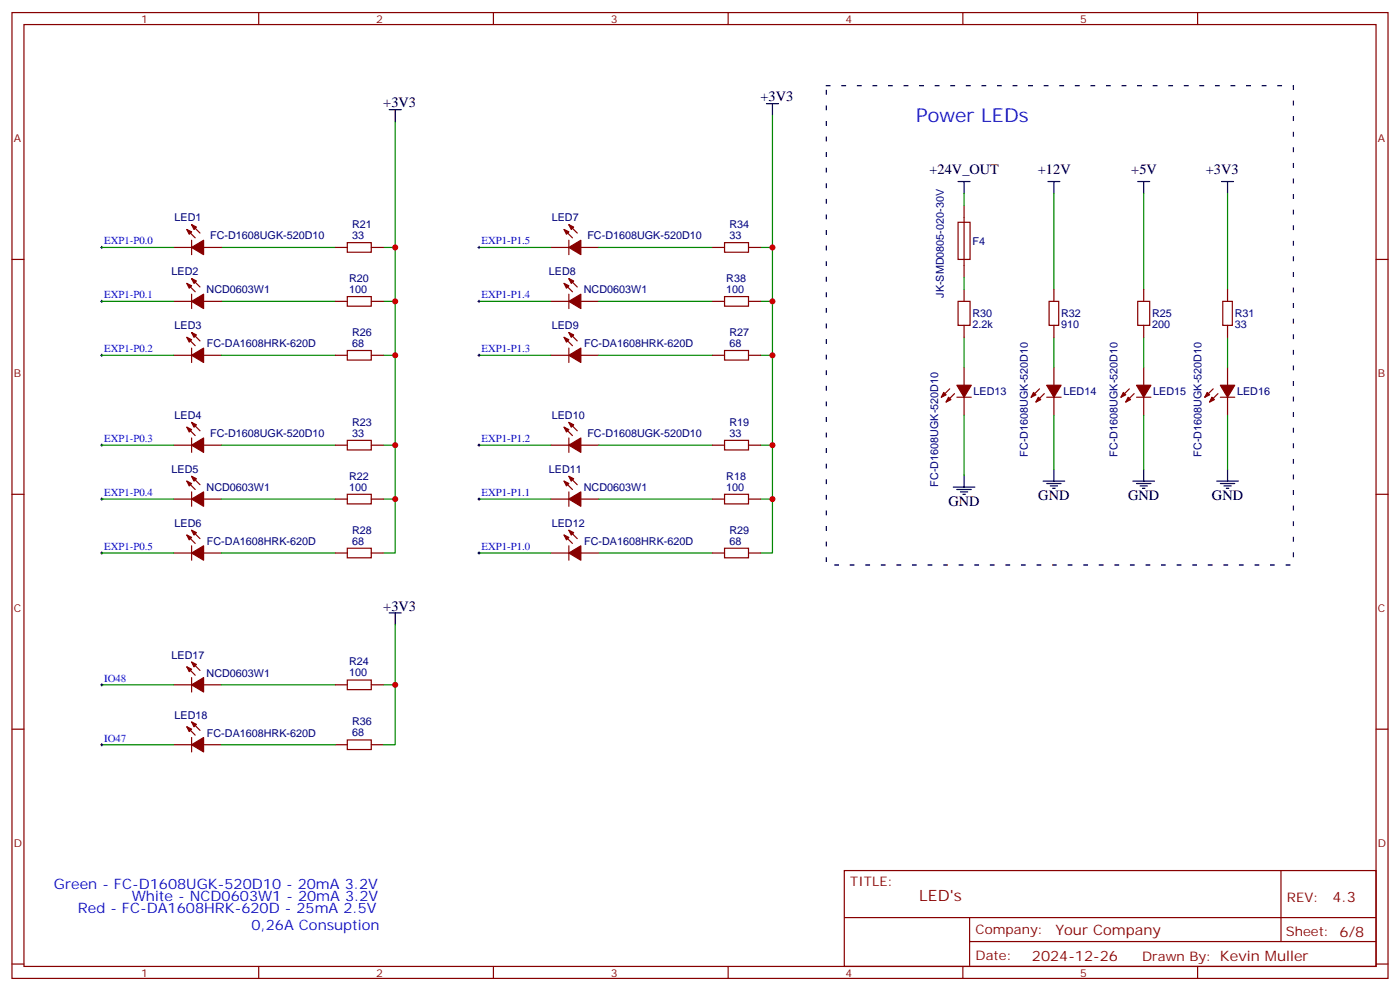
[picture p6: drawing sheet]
<svg xmlns="http://www.w3.org/2000/svg" width="412mm" height="292mm" viewBox="0 0 412 292" stroke-linecap="round" stroke-linejoin="round" font-family="sans-serif">
<g fill="none" stroke="#870000" stroke-width=".35">
<path d="M3.5 3.7h405.4v284.3h-405.4zM7.1 7.2h398.2v277.3h-398.2zM76.2 3.7v3.5M145.3 3.7v3.5M214.5 3.7v3.5M283.6 3.7v3.5M352.8 3.7v3.5M3.5 76.4h3.6M51.2 72.8h5.2M55 67.6l2.5 2.4M56.4 70.7v4.3M56.4 66.1l2.5 2.5"/>
<path d="M60 72.8h5.3M98.8 72.8h3.5M102.3 71.4h7.1v2.9h-7.1zM109.4 72.8h3.5M162.3 72.8h5.3M166.2 67.6l2.4 2.4M167.6 70.7v4.3M167.6 66.1l2.4 2.5M171.1 72.8h5.3M209.9 72.8h3.5M213.4 71.4h7.1v2.9h-7.1zM220.5 72.8h3.5"/>
<path d="M282.2 65.4h3.6v11h-3.6zM284 60.5v21.2M405.3 76.4h3.6M51.2 88.7h5.2M55 99.3l2.5 2.5M55 83.4l2.5 2.5M56.4 97.9l2.5 2.5M56.4 86.6v4.2M56.4 82l2.5 2.5M60 88.7h5.3M98.8 88.7h3.5M102.3 87.3h7.1v2.8h-7.1z"/>
<path d="M109.4 88.7h3.5M162.3 88.7h5.3M166.2 99.3l2.4 2.5M166.2 83.4l2.4 2.5M167.6 86.6v4.2M167.6 97.9l2.4 2.5M167.6 82l2.4 2.5M171.1 88.7h5.3M209.9 88.7h3.5M213.4 87.3h7.1v2.8h-7.1zM220.5 88.7h3.5M282.2 88.7h3.6v7.1h-3.6z"/>
<path d="M284 85.2v3.5M284 95.8v3.5M309 88.7h2.9v7.1h-2.9zM310.4 85.2v3.5M310.4 95.8v3.5M335.1 88.7h3.6v7.1h-3.6zM336.9 85.2v3.5M336.9 95.8v3.5M360.2 88.7h2.8v7.1h-2.8zM361.6 85.2v3.5M361.6 95.8v3.5M51.2 104.6h5.2"/>
<path d="M56.4 102.5v4.2M60 104.6h5.3M98.8 104.6h3.5M102.3 103.2h7.1v2.8h-7.1zM109.4 104.6h3.5M162.3 104.6h5.3M167.6 102.5v4.2M171.1 104.6h5.3M209.9 104.6h3.5M213.4 103.2h7.1v2.8h-7.1zM220.5 104.6h3.5M279.8 114.5l-2.5 2.4"/>
<path d="M281.2 115.9l-2.5 2.5M281.9 116.9h4.2M284 108.1v5.3M284 116.9v5.3M306.2 114.5l-2.5 2.4M307.6 115.9l-2.4 2.5M308.3 116.9h4.3M310.4 108.1v5.3M310.4 116.9v5.3M332.7 114.5l-2.5 2.4M334.1 115.9l-2.5 2.5M334.8 116.9h4.2"/>
<path d="M336.9 108.1v5.3M336.9 116.9v5.3M357.4 114.5l-2.5 2.4M358.8 115.9l-2.5 2.5M359.5 116.9h4.2M361.6 108.1v5.3M361.6 116.9v5.3M51.2 131.1h5.2M55 125.8l2.5 2.4M56.4 128.9v4.3M56.4 124.4l2.5 2.4M60 131.1h5.3"/>
<path d="M98.8 131.1h3.5M102.3 129.6h7.1v2.9h-7.1zM109.4 131.1h3.5M162.3 131.1h5.3M166.2 125.8l2.4 2.4M167.6 128.9v4.3M167.6 124.4l2.4 2.4M171.1 131.1h5.3M209.9 131.1h3.5M213.4 129.6h7.1v2.9h-7.1zM220.5 131.1h3.5M3.5 145.5h3.6"/>
<path d="M51.2 146.9h5.2M55 157.5l2.5 2.5M55 141.6l2.5 2.5M56.4 144.8v4.2M56.4 156.1l2.5 2.5M56.4 140.2l2.5 2.5M60 146.9h5.3M98.8 146.9h3.5M102.3 145.5h7.1v2.8h-7.1zM109.4 146.9h3.5M162.3 146.9h5.3M166.2 157.5l2.4 2.5"/>
<path d="M166.2 141.6l2.4 2.5M167.6 156.1l2.4 2.5M167.6 144.8v4.2M167.6 140.2l2.4 2.5M171.1 146.9h5.3M209.9 146.9h3.5M213.4 145.5h7.1v2.8h-7.1zM220.5 146.9h3.5M405.3 145.5h3.6M51.2 162.8h5.2M56.4 160.7v4.2M60 162.8h5.3"/>
<path d="M98.8 162.8h3.5M102.3 161.4h7.1v2.8h-7.1zM109.4 162.8h3.5M162.3 162.8h5.3M167.6 160.7v4.2M171.1 162.8h5.3M209.9 162.8h3.5M213.4 161.4h7.1v2.8h-7.1zM220.5 162.8h3.5M55 196.3l2.5 2.5M56.4 199.5v4.2M56.4 194.9l2.5 2.5"/>
<path d="M3.5 214.7h3.6M51.2 201.6h5.2M51.2 219.3h5.2M55 214l2.5 2.4M56.4 217.1v4.3M56.4 212.5l2.5 2.5M60 201.6h5.3M60 219.3h5.3M98.8 201.6h3.5M98.8 219.3h3.5M102.3 217.8h7.1v2.9h-7.1zM102.3 200.2h7.1v2.8h-7.1z"/>
<path d="M109.4 201.6h3.5M109.4 219.3h3.5M405.3 214.7h3.6M248.7 256.3h156.6v28.2h-156.6zM377.3 256.3v20.9M248.7 270.1h156.5M285.6 277.2h119.6M285.6 270.1v14.2M3.5 283.8h3.6M76.2 284.5v3.5M145.3 284.5v3.5M214.5 284.5v3.5"/>
<path d="M283.6 284.5v3.5M352.8 284.5v3.5M405.3 283.8h3.6"/>
</g>
<g fill="#870000" stroke="#870000" stroke-width=".35">
<path d="M167.6 162.8l3.5-2.1v4.2z"/>
<path d="M166.2 157.5l1.4 .7-.7 .7z"/>
<path d="M167.6 156.1l1.4 .7-.7 .7z"/>
<path d="M167.6 104.6l3.5-2.1v4.2z"/>
<path d="M166.2 99.3l1.4 .7-.7 .7z"/>
<path d="M167.6 97.9l1.4 .7-.7 .7z"/>
<path d="M56.4 104.6l3.6-2.1v4.2z"/>
<path d="M55 99.3l1.4 .7-.7 .7z"/>
<path d="M56.4 97.9l1.5 .7-.8 .7z"/>
<path d="M167.6 131.1l3.5-2.2v4.3z"/>
<path d="M166.2 125.8l1.4 .7-.7 .7z"/>
<path d="M167.6 124.4l1.4 .7-.7 .7z"/>
<path d="M167.6 146.9l3.5-2.1v4.2z"/>
<path d="M166.2 141.6l1.4 .7-.7 .8z"/>
<path d="M167.6 140.2l1.4 .7-.7 .7z"/>
<path d="M167.6 72.8l3.5-2.1v4.3z"/>
<path d="M166.2 67.6l1.4 .7-.7 .7z"/>
<path d="M167.6 66.1l1.4 .8-.7 .7z"/>
<path d="M167.6 88.7l3.5-2.1v4.2z"/>
<path d="M166.2 83.4l1.4 .7-.7 .7z"/>
<path d="M167.6 82l1.4 .7-.7 .7z"/>
<path d="M56.4 131.1l3.6-2.2v4.3z"/>
<path d="M55 125.8l1.4 .7-.7 .7z"/>
<path d="M56.4 124.4l1.5 .7-.8 .7z"/>
<path d="M56.4 162.8l3.6-2.1v4.2z"/>
<path d="M55 157.5l1.4 .7-.7 .7z"/>
<path d="M56.4 156.1l1.5 .7-.8 .7z"/>
<path d="M56.4 146.9l3.6-2.1v4.2z"/>
<path d="M55 141.6l1.4 .7-.7 .8z"/>
<path d="M56.4 140.2l1.5 .7-.8 .7z"/>
<path d="M56.4 88.7l3.6-2.1v4.2z"/>
<path d="M55 83.4l1.4 .7-.7 .7z"/>
<path d="M56.4 82l1.5 .7-.8 .7z"/>
<path d="M56.4 72.8l3.6-2.1v4.3z"/>
<path d="M55 67.6l1.4 .7-.7 .7z"/>
<path d="M56.4 66.1l1.5 .8-.8 .7z"/>
<path d="M281.9 113.4h4.2l-2.1 3.5z"/>
<path d="M279.4 116.9l.7 .8-1.4 .7z"/>
<path d="M278 115.5l.7 .7-1.4 .7z"/>
<path d="M308.3 113.4h4.3l-2.2 3.5z"/>
<path d="M305.9 116.9l.7 .8-1.4 .7z"/>
<path d="M304.4 115.5l.8 .7-1.5 .7z"/>
<path d="M334.8 113.4h4.2l-2.1 3.5z"/>
<path d="M332.3 116.9l.7 .8-1.4 .7z"/>
<path d="M330.9 115.5l.7 .7-1.4 .7z"/>
<path d="M359.5 113.4h4.2l-2.1 3.5z"/>
<path d="M357 116.9l.7 .8-1.4 .7z"/>
<path d="M355.6 115.5l.7 .7-1.4 .7z"/>
<path d="M56.4 201.6l3.6-2.1v4.2z"/>
<path d="M55 196.3l1.4 .7-.7 .7z"/>
<path d="M56.4 194.9l1.5 .7-.8 .7z"/>
<path d="M56.4 219.3l3.6-2.2v4.3z"/>
<path d="M55 214l1.4 .7-.7 .7z"/>
<path d="M56.4 212.5l1.5 .8-.8 .7z"/>
</g>
<g fill="none" stroke="#000" stroke-width=".29">
<path d="M29.6 72.8h.7M30 72.5v.7M140.8 72.8h.7M141.1 72.5v.7M29.6 88.7h.7M30 88.4v.7M140.8 88.7h.7M141.1 88.4v.7M29.6 104.6h.7M30 104.2v.8M140.8 104.6h.7M141.1 104.2v.8"/>
<path d="M29.6 131.1h.7M30 130.7v.7M140.8 131.1h.7M141.1 130.7v.7M29.6 146.9h.7M30 146.6v.7M140.8 146.9h.7M141.1 146.6v.7M29.6 162.8h.7M30 162.5v.7M140.8 162.8h.7M141.1 162.5v.7"/>
<path d="M29.6 201.6h.7M29.6 219.3h.7M30 201.3v.7M30 218.9v.7"/>
</g>
<g fill="none" stroke="#008700" stroke-width=".35">
<path d="M116.4 35.8v37M227.5 34v38.8M284 57v3.5M310.4 57v28.2M336.9 57v28.2M361.6 57v28.2M30 72.8h21.2M65.3 72.8h33.5M112.9 72.8h3.5v58.3h-3.5M141.1 72.8h21.2M176.4 72.8h33.5M224 72.8h3.5v15.9"/>
<path d="M30 88.7h21.2M65.3 88.7h33.5M112.9 88.7h3.5M141.1 88.7h21.2M176.4 88.7h33.5M224 88.7h3.5v15.9M284 81.7v3.5M284 99.3v8.8M310.4 99.3v8.8M336.9 99.3v8.8M361.6 99.3v8.8M30 104.6h21.2"/>
<path d="M65.3 104.6h33.5M112.9 104.6h3.5M141.1 104.6h21.2M176.4 104.6h33.5M224 104.6h3.5v26.5M30 131.1h21.2M65.3 131.1h33.5M116.4 131.1v15.8h-3.5M141.1 131.1h21.2M176.4 131.1h33.5M224 131.1h3.5v15.8M284 122.2v17.7"/>
<path d="M310.4 122.2v15.9M336.9 122.2v15.9M361.6 122.2v15.9M30 146.9h21.2M65.3 146.9h33.5M116.4 146.9v15.9h-3.5M141.1 146.9h21.2M176.4 146.9h33.5M224 146.9h3.5v15.9h-3.5M30 162.8h21.2M65.3 162.8h33.5M141.1 162.8h21.2"/>
<path d="M176.4 162.8h33.5M116.4 184v17.6h-3.5M30 201.6h21.2M30 219.3h21.2M65.3 201.6h33.5M65.3 219.3h33.5M116.4 201.6v17.7h-3.5"/>
</g>
<g fill="none" stroke="#000" stroke-width=".35">
<path d="M114.7 32.3h3.5M116.4 32.3v3.5M225.8 30.5h3.5M227.5 30.5v3.5M282.2 53.4h3.6M284 53.4v3.6M308.7 53.4h3.5M310.4 53.4v3.6M335.1 53.4h3.6M336.9 53.4v3.6M359.8 53.4h3.6M361.6 53.4v3.6"/>
<path d="M284 139.9v3.5M310.4 138.1v3.5M336.9 138.1v3.5M361.6 138.1v3.5M280.8 143.4h6.4M281.9 144.1h4.2M282.9 144.8h2.1M283.6 145.5h.7M307.3 141.6h6.3M308.3 142.3h4.3M309.4 143.1h2.1M310.1 143.8h.7"/>
<path d="M333.7 141.6h6.4M334.8 142.3h4.2M335.8 143.1h2.2M336.5 143.8h.8M358.4 141.6h6.4M359.5 142.3h4.2M360.5 143.1h2.2M361.2 143.8h.7M114.7 180.4h3.5M116.4 180.4v3.6"/>
</g>
<path d="M243.4 25.2h137.6v141.1h-137.6z" fill="none" stroke="#000" stroke-width=".35" stroke-dasharray="1.1 3.5"/>
<g fill="#c00">
<circle cx="116.4" cy="72.8" r=".88"/>
<circle cx="116.4" cy="104.6" r=".88"/>
<circle cx="116.4" cy="88.7" r=".88"/>
<circle cx="116.4" cy="131.1" r=".88"/>
<circle cx="116.4" cy="146.9" r=".88"/>
<circle cx="227.5" cy="88.7" r=".88"/>
<circle cx="227.5" cy="72.8" r=".88"/>
<circle cx="227.5" cy="146.9" r=".88"/>
<circle cx="227.5" cy="131.1" r=".88"/>
<circle cx="227.5" cy="104.6" r=".88"/>
<circle cx="116.4" cy="201.6" r=".88"/>
</g>
<text font-size="5.6" fill="#00f" x="269.9" y="35.8">Power LEDs</text>
<text font-size="4.6" fill="#800" x="270.8" y="265.3">LED's</text>
<g font-size="4.2">
<text x="224" y="29.8">+3V3</text>
<text x="112.9" y="31.6">+3V3</text>
<text x="273.8" y="51.3">+24V_OUT</text>
<text x="305.7" y="51.3">+12V</text>
<text x="333.2" y="51.3">+5V</text>
<text x="355.2" y="51.3">+3V3</text>
<text x="279.4" y="149">GND</text>
<text x="305.9" y="147.3">GND</text>
<text x="332.3" y="147.3">GND</text>
<text x="357" y="147.3">GND</text>
<text x="112.9" y="179.7">+3V3</text>
</g>
<g font-size="4.2" fill="#00f">
<text x="15.9" y="261.6">Green - FC-D1608UGK-520D10 - 20mA 3.2V</text>
<text x="22.9" y="268.6">Red - FC-DA1608HRK-620D - 25mA 2.5V</text>
<text x="38.8" y="265.1">White - NCD0603W1 - 20mA 3.2V</text>
<text x="74.1" y="273.9">0,26A Consuption</text>
</g>
<g font-size="4.2" fill="#800">
<text x="392.5" y="265.6">4.3</text>
<text x="310.9" y="275.1">Your Company</text>
<text x="304" y="282.9">2024-12-26</text>
</g>
<g font-size="3.9" fill="#800">
<text x="250.5" y="260.9">TITLE:</text>
<text x="379.1" y="265.6">REV:</text>
<text x="287.4" y="275.1">Company:</text>
<text x="378.7" y="275.7">Sheet: 6/8</text>
<text x="287.4" y="282.8">Date:</text>
<text x="336.4" y="282.8">Drawn By: Kevin Muller</text>
</g>
<g font-size="3.2" fill="#800">
<text x="41.6" y="6.7">1</text>
<text x="110.8" y="6.7">2</text>
<text x="179.9" y="6.7">3</text>
<text x="249.1" y="6.7">4</text>
<text x="318.2" y="6.7">5</text>
<text x="4.1" y="41.8">A</text>
<text x="405.9" y="41.8">A</text>
<text x="4.1" y="110.9">B</text>
<text x="405.9" y="110.9">B</text>
<text x="4.1" y="180.1">C</text>
<text x="405.9" y="180.1">C</text>
<text x="4.1" y="249.2">D</text>
<text x="405.9" y="249.2">D</text>
<text x="41.6" y="287.5">1</text>
<text x="110.8" y="287.5">2</text>
<text x="179.9" y="287.5">3</text>
<text x="249.1" y="287.5">4</text>
<text x="318.2" y="287.5">5</text>
</g>
<g font-size="3.2" fill="#000080">
<text x="51.4" y="65.1">LED1</text>
<text x="162.5" y="65.1">LED7</text>
<text x="61.9" y="70.5">FC-D1608UGK-520D10</text>
<text x="103.7" y="70.4">33</text>
<text x="103.7" y="67.2">R21</text>
<text x="173" y="70.5">FC-D1608UGK-520D10</text>
<text x="214.9" y="70.4">33</text>
<text x="214.9" y="67.2">R34</text>
<text x="286.5" y="72.2">F4</text>
<text x="50.6" y="81">LED2</text>
<text x="102.8" y="83">R20</text>
<text x="161.7" y="81">LED8</text>
<text x="213.9" y="83">R38</text>
<text x="60.9" y="86.3">NCD0603W1</text>
<text x="102.8" y="86.3">100</text>
<text x="172" y="86.3">NCD0603W1</text>
<text x="213.9" y="86.3">100</text>
<text x="278" y="87.7" transform="rotate(-90 278 87.7)">JK-SMD0805-020-30V</text>
<text x="286.5" y="93.4">R30</text>
<text x="312.6" y="93.4">R32</text>
<text x="339.4" y="93.4">R25</text>
<text x="363.7" y="93.4">R31</text>
<text x="51.4" y="97">LED3</text>
<text x="103.7" y="98.9">R26</text>
<text x="162.5" y="97">LED9</text>
<text x="214.9" y="98.9">R27</text>
<text x="286.5" y="96.6">2.2k</text>
<text x="312.6" y="96.6">910</text>
<text x="339.4" y="96.6">200</text>
<text x="363.7" y="96.6">33</text>
<text x="61" y="102.2">FC-DA1608HRK-620D</text>
<text x="103.7" y="102.1">68</text>
<text x="172.1" y="102.2">FC-DA1608HRK-620D</text>
<text x="214.9" y="102.1">68</text>
<text x="286.8" y="116.3">LED13</text>
<text x="313.3" y="116.3">LED14</text>
<text x="339.7" y="116.3">LED15</text>
<text x="364.4" y="116.3">LED16</text>
<text x="51.4" y="123.4">LED4</text>
<text x="103.7" y="125.4">R23</text>
<text x="162.5" y="123.4">LED10</text>
<text x="214.9" y="125.4">R19</text>
<text x="61.9" y="128.7">FC-D1608UGK-520D10</text>
<text x="103.7" y="128.6">33</text>
<text x="173" y="128.7">FC-D1608UGK-520D10</text>
<text x="214.9" y="128.6">33</text>
<text x="302.8" y="134.4" transform="rotate(-90 302.8 134.4)">FC-D1608UGK-520D10</text>
<text x="329.2" y="134.4" transform="rotate(-90 329.2 134.4)">FC-D1608UGK-520D10</text>
<text x="353.9" y="134.4" transform="rotate(-90 353.9 134.4)">FC-D1608UGK-520D10</text>
<text x="50.6" y="139.2">LED5</text>
<text x="102.8" y="141.2">R22</text>
<text x="161.7" y="139.2">LED11</text>
<text x="213.9" y="141.2">R18</text>
<text x="276.3" y="143.2" transform="rotate(-90 276.3 143.2)">FC-D1608UGK-520D10</text>
<text x="60.9" y="144.6">NCD0603W1</text>
<text x="102.8" y="144.5">100</text>
<text x="172" y="144.6">NCD0603W1</text>
<text x="213.9" y="144.5">100</text>
<text x="51.4" y="155.2">LED6</text>
<text x="162.5" y="155.2">LED12</text>
<text x="61" y="160.4">FC-DA1608HRK-620D</text>
<text x="103.7" y="160.3">68</text>
<text x="103.7" y="157.1">R28</text>
<text x="172.1" y="160.4">FC-DA1608HRK-620D</text>
<text x="214.9" y="160.3">68</text>
<text x="214.9" y="157.1">R29</text>
<text x="50.6" y="193.9">LED17</text>
<text x="102.8" y="195.9">R24</text>
<text x="60.9" y="199.2">NCD0603W1</text>
<text x="102.8" y="199.1">100</text>
<text x="51.4" y="211.6">LED18</text>
<text x="103.7" y="213.6">R36</text>
<text x="61" y="216.9">FC-DA1608HRK-620D</text>
<text x="103.7" y="216.8">68</text>
</g>
<g font-size="3.2" fill="#00f">
<text x="30.7" y="72">EXP1-P0.0</text>
<text x="141.8" y="72">EXP1-P1.5</text>
<text x="30.7" y="87.8">EXP1-P0.1</text>
<text x="141.8" y="87.8">EXP1-P1.4</text>
<text x="30.7" y="103.7">EXP1-P0.2</text>
<text x="141.8" y="103.7">EXP1-P1.3</text>
<text x="30.7" y="130.2">EXP1-P0.3</text>
<text x="141.8" y="130.2">EXP1-P1.2</text>
<text x="30.7" y="146">EXP1-P0.4</text>
<text x="141.8" y="146">EXP1-P1.1</text>
<text x="30.7" y="161.9">EXP1-P0.5</text>
<text x="141.8" y="161.9">EXP1-P1.0</text>
<text x="30.7" y="200.7">IO48</text>
<text x="30.7" y="218.4">IO47</text>
</g>
</svg>
